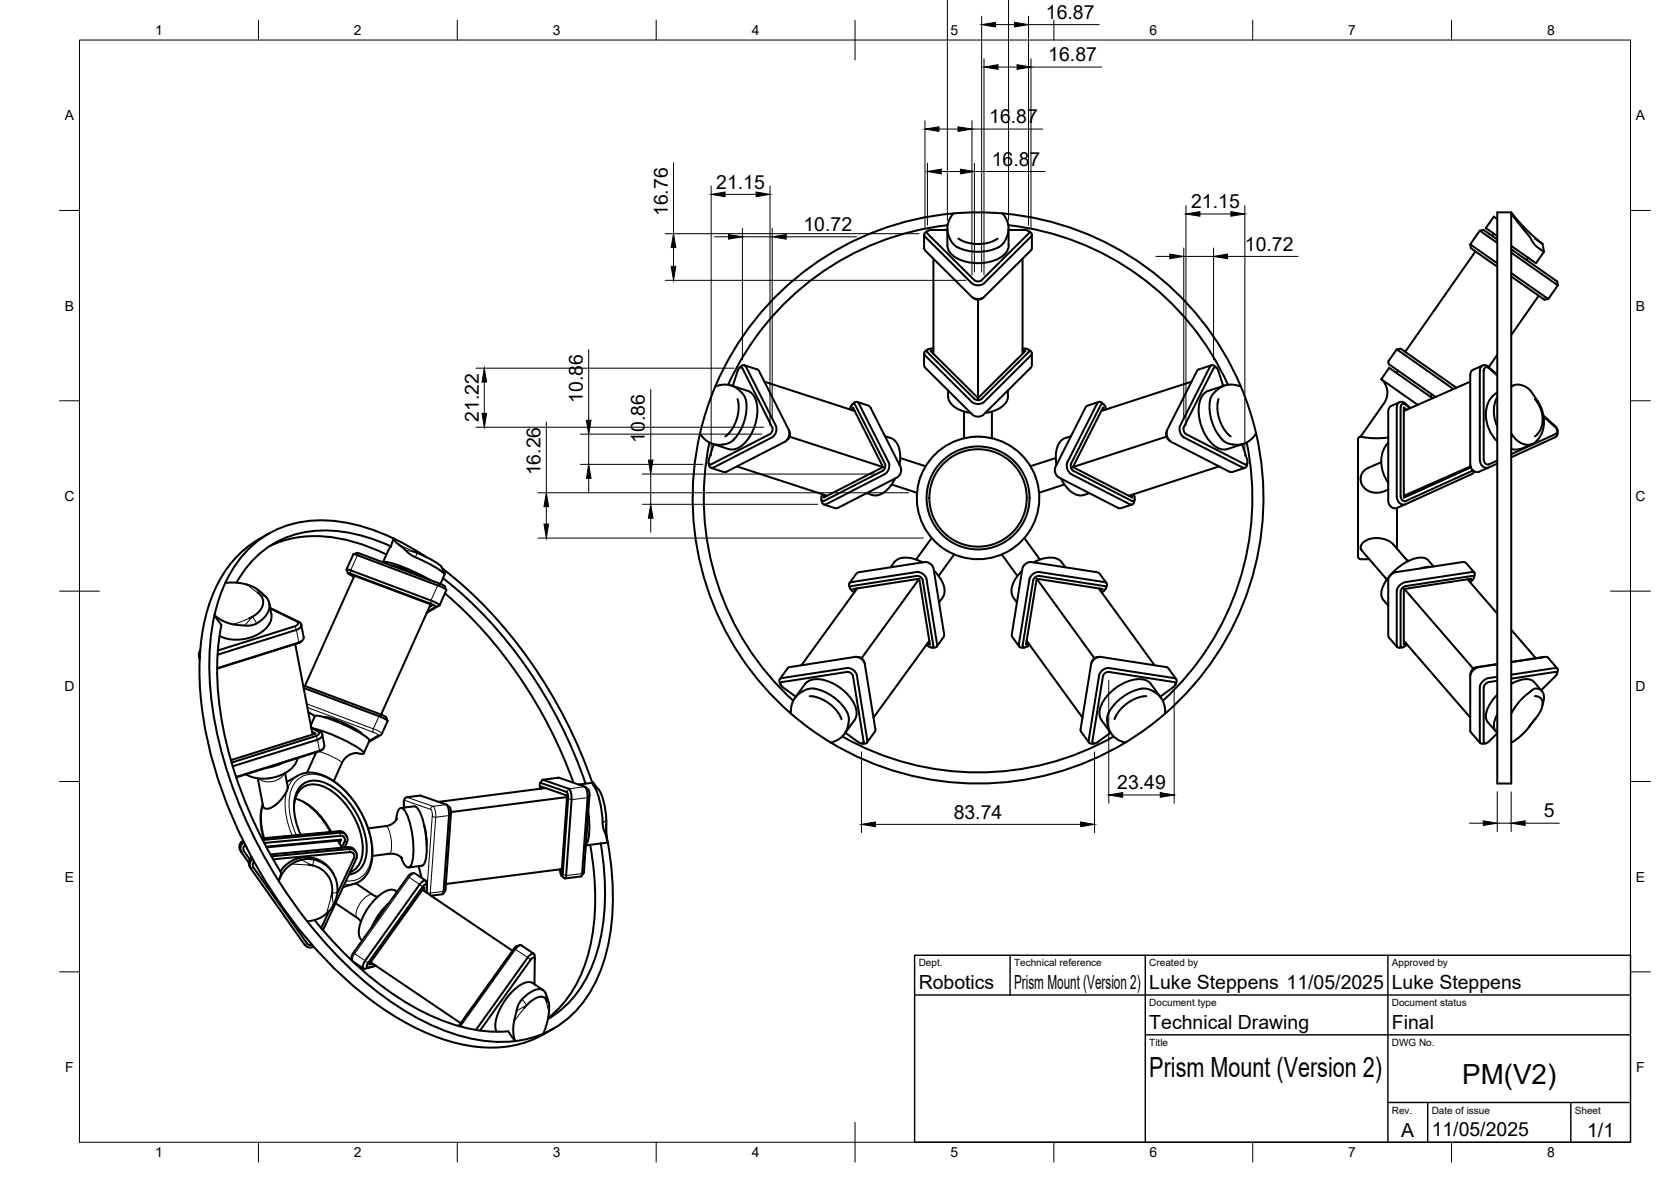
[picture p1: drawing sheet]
<svg xmlns="http://www.w3.org/2000/svg" width="420mm" height="297mm" viewBox="0 0 420 297" stroke-linecap="round" stroke-linejoin="round" font-family="sans-serif">
<!-- layer: Visible -->
<g fill="none" stroke="#000" stroke-width=".51">
<path d="M232.3 59v3.4M233.3 58l-.4 .3M238.2 57.8h-4.1l-.7 .2a.44 .44 0 0 0-.2 .7l11.8 11.7a1.55 1.55 0 0 0 1.8 0M238.2 57.4v4.3a4.3 4.3 0 0 0 3.2 3.6 11.8 11.8 0 0 0 10.7-1 3.4 3.4 0 0 0 1.5-2.6M238.3 56.6a69 69 0 0 0-55.2 40.1M239.7 53.6l-1.2 2.1-.3 1.4v.9l.4 1.4 .7 1.4 .7 .9 .8 .5M241 60a9.6 9.6 0 0 0 9.9 0M252.1 53.6l1.2 2.1 .3 2-.7 2.3-.5 1-.8 .8a11 11 0 0 1-9.9 .8l-.9-.5M253.6 56.6a69 69 0 0 1 55.2 40.1M253.6 57.8h4.1l.8 .2a.44 .44 0 0 1 .1 .7l-11.8 11.7M253.6 57.4v4.3M258.5 58l.5 .3"/>
<path d="M259 58.3l.4 .5-.2 .7-11.8 11.7a2.59 2.59 0 0 1-3 0l-11.8-11.7-.2-.7 .5-.5M259.5 59v3.4l-.3 .5-11.8 11.7a2.55 2.55 0 0 1-3 0l-11.8-11.7-.2-.5M372.1 58l-2.4 3.4 6.8 4.8M375.6 58.7l-.4 .6M376.5 55.1l-.9-.7-2 2.9 2.9 2M380 53.4h-3.5v143.5h3.5v-10.3M380 53.6v43.6M380 53.6l4.5 5.7 1.4 2.2 2.3 1.8M380 53.4v.2M380 53.4l3.7 4.2 4.2 3.7 .3 2M385.9 60l2 1.3M234.7 65v23.9"/>
<path d="M244.6 74.9a1.94 1.94 0 0 0 2.6 0M245.9 75.3v24.7M257.1 65v23.9M369.7 61.4l.2 1 6.6 4.6M371 63.2l-17.7 25.2M376.5 60.2l-3.4-2.4-1 .2 4.4 3M380 62.6l11.5 8.1 .2 1M380 63.5l11.7 8.2M380 68.6l9.3 6.5M380 69.5l8.3 5.8 1-.2 2.4-3.4M380 61.8l6.2 4.4 2-2.9M384.2 64.8l-.4 .5"/>
<path d="M386.9 74.3l-6.9 9.9M179.8 97.2l1.2-.4 1.3-.2 2 .4 1.2 .8 1 .9 1 1.6a11.3 11.3 0 0 1-3.9 10.9l-.9 .3-1.3 .2-2.2-.1-1.6-.9-1.6-1.8M183.9 96.9l4.1 1.3M184.2 97l1.3-3.9 .4-.7a.43 .43 0 0 1 .7 .1l7.6 14.8a1.52 1.52 0 0 1-.6 1.8M186.4 92.1l-.5 .3M186.4 92l.7-.2 .5 .4 7.5 14.8a2.53 2.53 0 0 1-.9 2.9M187.2 91.8l3.6 1.3 7.6 15M188 98.2a4.3 4.3 0 0 1 2.4 4.1 11.8 11.8 0 0 1-4.2 9.9 3.4 3.4 0 0 1-3 .7M192.2 95.9l22.7 7.4M232.3 88.8v3l.4 .7 11.8 11.7 1.2 .5 .8-.1 .8-.4 11.8-11.7 .4-.7v-3M232.6 89.3l11.8 11.7a2.53 2.53 0 0 0 3 0l11.8-11.7M232.9 88.1l-.5 .6 .2 .6"/>
<path d="M233.3 87.8l-.4 .3M234.7 87.6l-1.3 .2a.44 .44 0 0 0-.2 .7l11.8 11.8a1.55 1.55 0 0 0 1.8-.1M234.7 88.2h-.7l11.9 11.8M238.4 98.1v1.5M238.4 99.6a4.4 4.4 0 0 0 3.7 3.7l2.1 .5M253.4 98.1a4.4 4.4 0 0 1-3.6 5.2l-2.1 .5M257.1 87.6l1.4 .2a.44 .44 0 0 1 .1 .7l-11.8 11.8M257.1 88.2h.7l-11.9 11.8M258.5 87.8l.5 .3M259 88.1l.4 .6-.2 .6M299.6 95.9l-22.7 7.4M303.8 98.2a4.3 4.3 0 0 0-2.4 4.1 11.8 11.8 0 0 0 4.2 9.9 3.4 3.4 0 0 0 3 .7"/>
<path d="M304.6 91.8l-3.5 1.3-7.6 15M305.5 92.1l.4 .3M305.5 92l-.7-.2-.6 .4-7.5 14.8a2.57 2.57 0 0 0 1 2.9l14.8 7.6M307.6 97l-1.3-3.9-.4-.7a.44 .44 0 0 0-.7 .1l-7.6 14.9a1.54 1.54 0 0 0 .6 1.7M307.9 96.9l-4.1 1.3M312 97.2l-1.2-.4-1.3-.2-2.1 .5-1.5 1-.9 .9-.5 .8-.3 1M347.3 95.3l9.2 6.4M347.3 95.3l2-2.9 10.9 7.7M347.3 95.3a4.5 4.5 0 0 1 .7 6l-5.9 8.4 3.6 .4 3.4-.2M351.2 87.8l-2 2.8a1.37 1.37 0 0 0 1 1.6l10.8 7.6M351.5 93.1l-.4 .6M360.1 99.2l-.4 .5"/>
<path d="M366.2 97.4l-14-9.8-1 .2 14.3 10M369.7 95.9l-16.7 7.4M370.4 92.9a1.4 1.4 0 0 0-.7 1.3v22.5a1.83 1.83 0 0 0 2.1 1.9l4.7-2.1M372.1 93.1v22.5M372.8 91.8l-2.4 1.1M374.2 92.2l2.3 2M374.3 92.2a1.24 1.24 0 0 0-1.5-.3 1.24 1.24 0 0 0-.7 1.2M374.4 92.5l2.1 1.9M374.4 92.5a.74 .74 0 0 0-.9-.2 .74 .74 0 0 0-.4 .8v22.5l.2 .7a.88 .88 0 0 0 1.1 .4M376.5 89.2l-2.2 3.1M376.5 98.7a7 7 0 0 0-2.3 8.7l1.2 2.3 1.1 1.2M376.5 99.8a8.2 8.2 0 0 0 0 7.4"/>
<path d="M380 97.2l.7-.4 .9-.2 1.7 .4 1.5 1.2 1.3 1.7a11.8 11.8 0 0 1 2.1 6.6 5.9 5.9 0 0 1-2 4.5l-1.3 .7-.8 .1-1.2-.2-1.4-.9-1.5-1.8zM380.5 96.9l-.5 .2M176 108.9a71.8 71.8 0 0 0 22.9 70.4M178.2 116.3l.1 .6M178.3 116.9l.4 .6h.6M178.4 111.2a69 69 0 0 0 21.1 64.9M178.8 117.6l3.3 1M179.2 111.5l4 1.4M179.5 111.6l-1.3 3.9v.8a.44 .44 0 0 0 .6 .4M185.3 117.2l22.7 7.4M185.4 100.3a9.6 9.6 0 0 1-3 9.4M193.6 109.1l-14.8 7.6"/>
<path d="M194.1 109.9l-14.8 7.6M197.4 111l-14.8 7.6h-.5M198.4 108.1a2.53 2.53 0 0 1-1 2.9M198.5 108.4l.1 .6M198.5 109.7l23.5 7.7M198.6 109l-.2 1-.7 .8M213.9 102.3l-.2 .6M214.2 103.1l.2-.7 7.6 15M214.3 101.6a1.13 1.13 0 0 1 1.4-.5l7.8 15.1a2.52 2.52 0 0 1-1 2.9l-15.1 7.7a1.11 1.11 0 0 1-.9-1.3M215 101.7l7.5 14.9M215 101.7a.68 .68 0 0 0-.8-.1 .68 .68 0 0 0-.3 .7M215.5 101l2.8 .9 .5 .3 7.7 15.3-.1 1.4-.8 1.1-15 7.7h-.7l-2.7-.9"/>
<path d="M222 117.4l-14.9 7.7 .2-.7M222.5 109.6a4.4 4.4 0 0 1 3.9 5.1l-.2 2.1M222.5 116.6a1.51 1.51 0 0 1-.5 1.7l-14.8 7.6a.68 .68 0 0 1-.7-.4 .68 .68 0 0 1 .1-.7M226.4 115.1l6.3 2.1M231.5 119.7l-.2 .5a15.6 15.6 0 0 0 5 17M231.5 119.7a15.4 15.4 0 0 1 14.4-10 15.4 15.4 0 0 1 14.4 10M242.4 103.4v6.7M249.4 103.4v6.7M260.3 119.7l.2 .5a15.4 15.4 0 0 1-5.7 17.5 15.4 15.4 0 0 1-18.5-.5M265.5 115.1l-6.4 2.1M269.3 109.6a4.4 4.4 0 0 0-3.8 5.1l.2 2.1M269.3 116.6a1.54 1.54 0 0 0 .6 1.7l14.8 7.6a.68 .68 0 0 0 .7-.4 .68 .68 0 0 0-.2-.7l-.1-.6"/>
<path d="M269.8 117.4l14.9 7.7-.2-.7M276.3 101l-2.8 .9-.5 .3-7.7 15.3 .1 1.4 .9 1.1 14.9 7.7h.7l2.7-.9M276.8 101.7l-7.5 14.9M276.8 101.7a.68 .68 0 0 1 .8-.1 .68 .68 0 0 1 .4 .7M277.5 101.6a1.1 1.1 0 0 0-1.4-.5l-7.7 15.1a2.58 2.58 0 0 0 .9 2.9l15.2 7.7a1.08 1.08 0 0 0 .8-1.3M277.6 103.1l-.2-.7-7.6 15M277.9 102.3l.2 .6M293.2 109l.2 1 .7 .8M293.3 109.7l-23.5 7.7M293.3 108.4l-.1 .6M293.5 108.1a2.53 2.53 0 0 0 .9 2.9M294.4 111l15 7.6 3.6-1"/>
<path d="M298.2 109.1l14.8 7.6M304.2 100.8a11.1 11.1 0 0 0 3.7 10.2l1.2 .5 1 .2 1.1 .1 1.5-.2 1.9-1.2 1.2-1.5M306.4 100.3a9.6 9.6 0 0 0 3 9.4M306.5 117.2l-22.7 7.4M312.3 111.6l1.3 3.9 .1 .8a.44 .44 0 0 1-.7 .4M312.7 111.5l-4.1 1.4M313.5 111.2a69 69 0 0 1-21.1 64.9M313.5 116.9l-.4 .6h-.6M313.6 116.3l-.1 .6M315.8 108.9a71.8 71.8 0 0 1-22.8 70.4M315.8 108.9a71.8 71.8 0 0 0-69.9-55.5 71.8 71.8 0 0 0-69.9 55.5M342.1 109.7a1.38 1.38 0 0 0-.6 1.7v28.4"/>
<path d="M347.3 116.1l-3.5 1.6-.7 .5-.9 1.3v1.6l.7 1.4 .8 .7 1 .4 2.1 .2 2.3-.8M349.1 111.3a7.9 7.9 0 0 0 0 10M351.2 102.4v22.4a1.82 1.82 0 0 0 2.2 1.9M351.2 102.3a1.24 1.24 0 0 1 .7-1.2 1.24 1.24 0 0 1 1.5 .3l1.2 1.1M351.9 101.1l-2.2 1-.4 .4-.2 .8v22.6l.2 .8a1.57 1.57 0 0 0 2 .9l2-.9M352.2 102.3v22.5M352.2 102.3a.74 .74 0 0 1 .4-.8 .74 .74 0 0 1 .9 .2l1 .9M353.7 103l-.7-.6v22.7l16.8-7.7-1.1 .5-.2-.2M368.7 117.9l-15.7 7.1M369.7 117.2h.1M369.7 117.2l-16.7 7.4M370.4 118.2l-16.9 7.7a1.07 1.07 0 0 1-1.3-1.1"/>
<path d="M370.7 118.5l-.6 .6-16.7 7.6M372.1 115.6a1.82 1.82 0 0 0 2.2 1.9M376.5 115.7l-2.1 1M380 108.9v70.4M385.3 111.6a9.9 9.9 0 0 1-3.8 1.4l-1.5-.1M385.9 100.3a7.3 7.3 0 0 1 1.1 8.2l-1.1 1.2M388.1 104.4l2.9 2.6a1.83 1.83 0 0 1 0 2.9l-11 5M388.1 104.7l3 2.6 .4 .7a.89 .89 0 0 1-.4 1.1M391.1 109.1l-11.1 5M67.5 134.1a28.4 28.4 0 0 0-14.7 17.3 61.1 61.1 0 0 0-1.7 28.7 117.2 117.2 0 0 0 40 69.5 61.1 61.1 0 0 0 25.7 13 28.4 28.4 0 0 0 22.3-4.1M67.7 137.3a29.2 29.2 0 0 1 21.8-1l3.8 1.4 3.9 1.7M88.9 139.3l.9-.4 .6 .2 20.5 7.7 1 .6"/>
<path d="M89.9 139.5l-1.1-.2-1.7 3.8M89.9 139.5l20.2 7.6 1.5 .7 .6 .5M98.3 137.3l-.6 .9-1.4 3.1a10 10 0 0 1 5.4 1.3l3.4 1.5 3 1.7M98.3 137.3a35.7 35.7 0 0 0-23.9-3.1 24.3 24.3 0 0 0-14.9 12.2M99 135.3l-.7 2M99 135.3l.1 .5 .7 .6 3 2.7 1.6 .9M99 135.3a38.6 38.6 0 0 0-24.5-3.9 25.6 25.6 0 0 0-17.9 15.1M99 135.3l4 2.1 4.1 2.5M104.1 138.6l.6 .2a23.3 23.3 0 0 1 6.3 3.6M104.3 138.7l.6 .2M206.8 124.2l-.2 .6M224.2 121.8l6.3 2"/>
<path d="M225.1 120.2a6.4 6.4 0 0 1-5.1 4.3l-2.1-.6M234.3 135.2l-4 5.4M239.9 139.3l-3.9 5.4M251.9 139.3l3.9 5.4M257.6 135.2l3.9 5.4M266.7 120.2a6.4 6.4 0 0 0 5.2 4.3l2-.6M267.6 121.8l-6.3 2M341.5 139.8a.71 .71 0 0 0 .7 .7h2.1M351.3 127.6v10.3M53.9 154.6l1.8 2.4a73.7 73.7 0 0 0 2.8 35.4 115.1 115.1 0 0 0 12.3 27.1M53.9 154.6a73 73 0 0 0 2 34.9 117.4 117.4 0 0 0 38.5 59.3 58.2 58.2 0 0 0 26.8 12.7 32.1 32.1 0 0 0 8.4 .1M56.6 146.5l2.7-.1 3.2 .6 1.6 .7 2.1 1.7a3.8 3.8 0 0 1 0 6l-2.1 1.5-1 .3h-1.2l-2.5-.2-2-.4-2-1-1.5-1"/>
<path d="M56.6 146.5l-1.6 4.3-1.1 3.8M64.8 148.9a2.96 2.96 0 0 1 .2 5l-2.4 1.5M67.7 151.7a5.6 5.6 0 0 1-.1 5.3 10.5 10.5 0 0 1-12.4 2.8M67.9 152.8l7.3 3.5a.95 .95 0 0 1 .6 1 .95 .95 0 0 1-.8 .8l-20.3 6.4M68 152.9l6.6 3.3a.64 .64 0 0 1 .3 .7 .64 .64 0 0 1-.7 .4l-19.4 6.2M75.7 157l.7 3.1a1.34 1.34 0 0 1-1.2 1.4M87.1 143.1l.4 .9M87.2 143.1l1 .2M87.8 144.3l1.2 .7M88.1 144.2l20.2 7.5 1.3 .8M88.1 144.1l-.6-.1 .3 .3M88.2 143.3l20.2 7.6 1.5 .7 .6 .5"/>
<path d="M89 144.8l-.8-.5 20.6 7.8-.9 .5M89.1 144.7l-12.4 27.7M98.6 142.2l2.9 .7 4.4 2M98.6 142.2h.1M104.4 140a26.2 26.2 0 0 1 7.3 4.2M108.3 151.9l-12.5 27.7-19.6-7.4M109.6 152.5l-2.2 1.2M110.5 152.1l-3.2 1.9M111 142.5l.8 1.3v.5l-.1-.1M111.2 142.9a116.1 116.1 0 0 1 36.8 51.2l.9 2.6M111.4 145.3a112.5 112.5 0 0 1 35.8 51.6M111.8 144.3l-1.1 2.4"/>
<path d="M111.9 147.4l.3 .9M111.9 149.1a113.8 113.8 0 0 1 32.3 47.6M112.2 148.3l-1.7 3.8M213.6 146.6l1.7-2.4 .6-.4 16.7-2.6 .8 .2 .6 .3 .5 .6 .2 .6 2.7 16.5-.2 .7-1.7 2.4M214.1 146.3l16.4-2.6a2.53 2.53 0 0 1 2.5 1.8l2.6 16.5M214.1 146.3l-.4 .1a1.13 1.13 0 0 0 .1 1.6M214.8 148.9l-1-1a.44 .44 0 0 1 .3-.6l16.4-2.6a1.5 1.5 0 0 1 1.5 1.1l2.7 16.4M215.5 147.9l-14 19.3M231.1 145.4l2.7 16.6-.6-.4M231.1 145.4l-16.6 2.6 .6 .4M231.1 145.4l-14.5 20M231.9 141.3a6.4 6.4 0 0 0-6.6-.4l-1.4 1.7"/>
<path d="M234.8 143.4a6.4 6.4 0 0 1 2.5 6.2l-1.2 1.8M257 143.4a6.4 6.4 0 0 0-2.5 6.2l1.2 1.8M259.9 141.3a6.4 6.4 0 0 1 6.6-.4l1.4 1.7M260.7 145.4l16.6 2.6-.6 .4M260.7 145.4l-2.7 16.6 .6-.4M260.7 145.4l14.5 20M276.3 147.9l14 19.3M277 148.9l1-1a.41 .41 0 0 0 .1-.4 .41 .41 0 0 0-.4-.2l-16.4-2.6a1.52 1.52 0 0 0-1.5 1.1l-2.7 16.4M278 148a1.1 1.1 0 0 0 .1-1.6l-16.8-2.7a2.53 2.53 0 0 0-2.4 1.8l-2.7 16.5M278.2 146.6l-1.7-2.4-.6-.4-16.7-2.6-.8 .2-.6 .3-.5 .6-.2 .6-2.7 16.5 .2 .7 1.7 2.4M347.8 150.7l1.3 1.5M352.2 148.5v13.9"/>
<path d="M353.1 148l17.3 20M354.1 141l-3.9-4.3-1.2-.8-1.5-.6-1.9-.1-1.3 .3-1.2 .6-.9 1.1v.9l6.4 7.6-.4-.6M359.2 140.9l1.3 1.5M359.2 140.8a3.8 3.8 0 0 0-4.3-.2 13.4 13.4 0 0 0-7.4 7.5 2.71 2.71 0 0 0 .3 2.6M359.7 142.5h-.9l-1.5 .3M369 145.6l7.5 8.6M369.4 146l.5-.6-16.9 2.6v14l.5-.4M369.7 146.4l.9-1.2-.1-.5-17 2.6-.9 .5-.4 .7M370.6 145.1l.2-1-.3-.4h-.4l-16.7 2.6a2.89 2.89 0 0 0-2.2 2.1v13.9M370.7 143.9l-2.1-2.4-.8-.3-16.9 2.6-.9 .4-.6 .7-.3 .8v14l.2 .6 2 2.3M380 158.2l6.2 7.2M50 164.6l.2 1.1"/>
<path d="M50 164.2l.2 .8M50.3 163.3l-.3 .9M74.2 161.8l4.4 22.8M75.1 161.5l-20.5 6.4M75.8 161.2l-.7 .4-20.5 6.4M76.3 172.9l19 7.1 1.5 .7 .7 .5M77.5 179l1.7 .9M79.2 180a5.8 5.8 0 0 1 3.7 .7 36.3 36.3 0 0 1 9.7 4.9l.3 .5M95.8 179.6l1.2 .6 .5 1M196.5 170.4l-.3 .1a1.15 1.15 0 0 0 .1 1.6M198.6 167.6l-.5 .3-2.1 2.8M198.9 179.3v-1.2l.3-1.3 1-1.9 1.1-.9 1.3-.7 1.6-.3a11.2 11.2 0 0 1 9.2 7l-.1 2-.3 1.2-.6 1.2-1.5 1.3-2 .9"/>
<path d="M198.9 179.3l5.3 4.2 4.7 3.1M199.9 175.4l2.5-3.5a4.3 4.3 0 0 1 4.7-1 11.8 11.8 0 0 1 8.1 7.1 3.4 3.4 0 0 1-.3 2.9M200.1 175.1l-3.3-2.4-.5-.6a.41 .41 0 0 1 .3-.7l16.4-2.6a1.52 1.52 0 0 1 1.5 1.1l2.6 16.5M203.6 174.9a9.6 9.6 0 0 1 8 5.9M213 167.9l-16.5 2.5M213 167.9a2.53 2.53 0 0 1 2.4 1.7l2.7 16.5M215 165.1l-16.5 2.5M215 165.1a2.53 2.53 0 0 1 2.5 1.7M215.3 165.1a1.84 1.84 0 0 1 2.1 1.4M217.4 166.9l2.7 16.6-2.1 3.1M232.9 162.1l1.2 .6a.44 .44 0 0 0 .6-.5M233.7 161l-14.1 19.3"/>
<path d="M234.1 162.7l.6 .1M235.6 161.9l-.2 .7-.7 .2M256.2 161.9l.2 .7 .7 .2M257.7 162.7l-.6 .1M258.1 161l14.1 19.3M258.9 162.1l-1.2 .6a.44 .44 0 0 1-.6-.5M274.4 166.8a2.53 2.53 0 0 1 2.4-1.7l16.7 2.6 2.3 3M274.4 166.9l-2.7 16.6 2.1 3.1M276.5 165.1a1.87 1.87 0 0 0-2.1 1.4M278.8 167.9l16.8 2.6a1.13 1.13 0 0 1-.1 1.6M278.8 167.9a2.53 2.53 0 0 0-2.4 1.7l-2.7 16.5M288.2 174.9a9.6 9.6 0 0 0-8 5.9"/>
<path d="M291.7 175.1l3.3-2.4 .5-.6a.41 .41 0 0 0 .1-.4 .41 .41 0 0 0-.4-.3l-16.4-2.6a1.52 1.52 0 0 0-1.5 1.1l-2.6 16.5M291.9 175.4l-2.5-3.5a4.3 4.3 0 0 0-4.6-1 11.8 11.8 0 0 0-8.2 7.1 3.4 3.4 0 0 0 .4 2.9M292.9 179.3l-.1-1.9-.3-1-.8-1.4-.9-.8-1.6-.9-1.6-.3a11.3 11.3 0 0 0-9.2 7v1l.2 1.6 .8 1.8 1.5 1.3 2 .9M293 179.3l-4.4 3.6-5.7 3.7M351.2 162.3a.49 .49 0 0 0 .6 .5M352.6 162.7l-.8 .1M353 161l16.7 19.3M353.5 162.2l-.9 .5-.4-.3M353.8 161.9l-.3 .3M372.1 172.5v13.9M374.3 170.4a2.89 2.89 0 0 0-2.2 2.1M374.4 171.4l-.9 .5-.4 .8v13.8a.75 .75 0 0 0 1.3-.2"/>
<path d="M376.5 166.9l-4.7 .7a2.89 2.89 0 0 0-2.1 2.1v13.9l.1 .4M376.5 166.9l-5.6 .9-.9 .8-.3 1M376.5 171.1l-2.1 .3M376.5 170.1l-2.3 .3M376.5 174.6a8.5 8.5 0 0 0-2.9 5.7l.5 1.2 2 2.3M376.5 179.5l-.4 .8a3 3 0 0 0 .4 3.8M380 170.5l11.1-1.6 .4 .1v.4l-.4 .5-3.6 3.5M385.7 171.4a3.6 3.6 0 0 0-3.9-.4l-1.8 .9M385.7 171.4l2 2.3M385.9 174.9a1.82 1.82 0 0 1 1.9 2.6l-.7 1.6-1.2 1.7M387.8 177.5a4.4 4.4 0 0 0 .1-3.6 1.93 1.93 0 0 0-1.6-.9l-1 .3-2.3 1.9-1.4 1.6-1.6 2.5v7.3M388.7 165.1h-.8"/>
<path d="M389.2 165.2l-.6-.1-8.6 1.3M389.2 165.2l2.4 2.8M391.5 169.3l.2-1.1-.4-.3h-.3l-11 1.7M71 191.7l-2.1 .9-1.7 .3M71.7 194.3l.7 3.6-.2 .7-.8 1.5-1.4 1.5-1 .9-1.1 .6a1.1 1.1 0 0 1-1.8-.5l-1.3-7M72.1 196.5l3-1.7 1.2-.5 2-.2 2.2 .5 2.6 1.1 2.5 1.9 1.9 1.9 2.1 2.6 1.8 3.2 1.3 3.2 .7 3 .2 3.4-.3 2.4-.7 1.9-1.5 1.8-1.6 1M74.8 190.5a7.5 7.5 0 0 1-6.1 4.9 9.5 9.5 0 0 1-6.8-.8M78.3 182.8l2.2 1.1M78.3 183l1.6 .7a.64 .64 0 0 1 .3 .8 .64 .64 0 0 1-.7 .4l-21.3 6.8M78.5 183.9l.9 .4-21.4 6.7M78.8 183.1a39.2 39.2 0 0 1 12.3 5.6l.4 .6a1.81 1.81 0 0 1-1.9-.1M79.2 180l-1.1 2.3"/>
<path d="M79.5 189.1l-2.3 5.1M80.5 183.9a.95 .95 0 0 1 .6 1 .95 .95 0 0 1-.9 .8l-21.7 6.9M81 184.5l.6 3.1-.4 .7-.6 .4-21.2 6.7M81.5 180.2a20.5 20.5 0 0 1 8.2 3.2l1.4 1.1M89.8 189.2l-1.9 .5-1.3 1-.6 1.1-2.1 4.5M92.9 186.2l-1.4 3.1M97.5 181.2l-1.6 3.3-3.1 1.9M135.8 198.2h.1M135.8 198.2l-.1-1 .2-.5 6.6 2.3 .3 .6 .1 1-1.5 19.5-.2-.1-.2-.5M136.1 198.2l-.2-.6 6.7 2.3-1.4 19.5-.2-1M136.3 196l-.5 .8M136.5 195.9l4-.5 6.6 2.3a3.8 3.8 0 0 1 .6 2.7l-1.4 19.5-.2 .3-4 .6"/>
<path d="M136.5 195.9l-.2 .1M136.5 196l6.5 2.2M137.2 198l-26.9 3.5M143.1 198.2a4 4 0 0 1 .6 2.8l-1.5 19.6-.3 .1-.7-.6M147.2 197.7a2.04 2.04 0 0 1 1 2.2l-1.4 19.5M149.1 196.7l-3.6 .5M149.2 196.7l1.1 1.4a5.2 5.2 0 0 1 1.4 3.1 28.2 28.2 0 0 1 .8 6.9l.1 2.8M149.2 196.7l-.2 .1 .1 .3a13.8 13.8 0 0 1 2.3 7.4l.1 2.2M212.6 184.1l3.3 2.4M214.9 181l-2.6 3.4M217.2 186.3a.68 .68 0 0 1-.6 .6 .68 .68 0 0 1-.7-.4M218.1 186.1v.3a1.14 1.14 0 0 1-1.5 .4"/>
<path d="M273.7 186.1v.3a1.13 1.13 0 0 0 1.5 .4M276.9 181l2.6 3.4M279.3 184.1l-3.4 2.4-.7 .3a.44 .44 0 0 1-.5-.5M280 185.1a69 69 0 0 1-68.2 0M282.9 186.6a71.8 71.8 0 0 1-74 0M369.8 184l2.4 2.7M372.1 186.4a.49 .49 0 0 0 .6 .5M373.4 186.8l-.7 .1M376.5 184.3l-2.1 2.1M384.6 182.6l-2.6 2.6-2 1.4M386 180.6l.1-.1-1.5 2.1zM61.1 211.3l-.5 .4-.4 .7 .1 1 .3 .7"/>
<path d="M61.3 211.7a1.73 1.73 0 0 0-.6 2.5l1.8 2.5M61.3 213.9l1.5 2M61.7 212.4l-.5 .7 .2 .8M62.1 213.2v.1M63.1 218.3l13.5 19.1a1.74 1.74 0 0 0 2.3 .5M63.3 215.4a1.87 1.87 0 0 0-.3 2.8M63.5 215.9a1.73 1.73 0 0 0-.4 2.4M63.7 218l13.5 19.1M63.9 216.6a1.05 1.05 0 0 0-.2 1.4M66 211.1l19.5-1.8a1.72 1.72 0 0 1 1.7 2.4l-.6 1.3M66.1 202.1l-.5 1.9-.1 2.1 .2 2.2 .6 2.4M66.4 211.8l19.2-1.8a1.05 1.05 0 0 1 1 1.5l-.6 1.4"/>
<path d="M67 212.9l18-1.6 1 1.7M68.2 215.2l19.7-1.9a1.72 1.72 0 0 1 1.7 2.5l-8.4 18M68.6 215.9l19.4-1.8a1.05 1.05 0 0 1 1 1.5l-4.2 9.1M70.5 219a7.7 7.7 0 0 1 13.1 .2M70.8 219.5l-.7 2 1.1-2.4 2-1.9 2.4-1.1 2.3-.2a7.6 7.6 0 0 1 6.7 9.4l-1 2.5-1.7 2-2.4 1.3-2.3 .4M73.9 203a5.3 5.3 0 0 1 3.9-5.8 9.6 9.6 0 0 1 7.7 3.4 18.4 18.4 0 0 1 5.6 14.2 5.1 5.1 0 0 1-3.1 4.4M74.2 200.7a15.5 15.5 0 0 1 9 8.3M75.6 209.8a14.4 14.4 0 0 1-1.1-10.5 4.9 4.9 0 0 1 6.5-2.8 18.3 18.3 0 0 1 10.2 11.4 12.1 12.1 0 0 1-.1 9.7 4.5 4.5 0 0 1-3.4 2.2M76.4 201.6a19.4 19.4 0 0 1 6.7 7.5M77.6 217.4a6.2 6.2 0 0 1 5.7 8M83.6 219.2l.2 .4M85.4 211.9l.4-.9-18.9 1.8"/>
<path d="M85.5 211l-.3 .7M87.1 210.1l-.7-.9-1.1-.3-19.5 1.8M87.6 212.9l-19.6 1.8M87.6 212.9l1.1 .3 .8 1M93.6 215.1l5-.6 1.5 .4 1 .8M99.6 206.1a3.7 3.7 0 0 1 1.2-3 3.1 3.1 0 0 1 1.9 2.5 22.3 22.3 0 0 1 .8 11.4 .88 .88 0 0 1-.6 .9 .88 .88 0 0 1-1-.3l-1.1-2.2M99.8 205.7l-.8 1.1-1.2 .6-5.2 .8M100.8 203.1l3.3-.5a2.09 2.09 0 0 1 1.5 1.6 22.6 22.6 0 0 1 1.3 12.2l-.5 1-.3 .2-3.4 .4M101.7 203l-.2-1.5 .4-1 3.8-.6 6.5 2.3a3.8 3.8 0 0 1 .7 2.7l-1.4 19.1M105.3 217.7l.7 2.9M106.7 207.4l.5 2.9 .1 2.1M112.3 202.2a2.06 2.06 0 0 1 1.1 2.2"/>
<path d="M113.4 204.5l-1.4 19-.6 1.1M140.7 218.5l.3 1M141.3 218.4l-29.2 3.8M142.6 200.3l-29.2 3.8M146.7 219.4l-.5 .8M147.9 204.2a15.9 15.9 0 0 1-.3 7.7l-.3 .4M148.4 212.3a60.6 60.6 0 0 1-1.3 30.1 28.6 28.6 0 0 1-9.3 13.4M151 212l-3.7 .5M151.1 212a58.8 58.8 0 0 1-1.6 29.3 27.1 27.1 0 0 1-11.7 14.8M151.1 212h-.1M151.5 206.7l.1 1.2 .8 1.9 .4 2v-.3M152.6 210.3a71 71 0 0 1 .2 27.6 30.7 30.7 0 0 1-12.8 20.1l-3.4 1.8"/>
<path d="M152.8 211.8l-1.7 .2M70.2 226.8l.3 .6M70.3 227l1.3 1.7M77.2 237.1a1.05 1.05 0 0 0 1.3 .4M79.1 231.2a84.9 84.9 0 0 0 28.6 23.7 38.9 38.9 0 0 0 20.1 4.3l1.7 2.4M82.8 228.9l-2 4.4M84.4 227l5.7 3.9 .6 .7M89.5 222l-3.3 1M89.5 222l4.4 2.9 1.1 .5M97.9 226.9a16.3 16.3 0 0 0-4.4 6M99.8 224.1a2.66 2.66 0 0 0-3.5 .3 14.8 14.8 0 0 0-6.1 9.6 2.56 2.56 0 0 0 .9 2.4M106.2 223.6l22.6 15.3"/>
<path d="M106.3 222.8l-13.8 19.2-.3 .9 .3 .3 2-.5M106.3 222.8l.5-.5h.5v2.1M106.7 223.9v-.9l-13.9 19.4 .9-.2M107.1 221.3l-2.8-1.8h-.7l-.7 .4-14.1 19.6-.5 1.2 .2 .7 2.9 2M107.3 222.5v-.8a.41 .41 0 0 0-.6-.4l-1.2 1-13.7 19.1M111.5 224l-.2 .7-2.9 .4M129.3 238.4l-14 19.4M129.9 237.8l-.6 .5M130.7 237.5l-.8 .3M131.1 237.6a1.42 1.42 0 0 0-1.6 .9l-13.8 19.4M131.1 237.6l3.1 2.1M91.8 241.4l-.5 1.2a.6 .6 0 0 0 .2 .9l3-.8"/>
<path d="M93.2 241.8l22.6 15.3M131.3 251.1l-1.1 1.7-1 4.1-.1 2.5 .4 2.2M131.3 251.1a6.5 6.5 0 0 1 4.6-2.5 1.87 1.87 0 0 1 1.4 1.2l.7 2.3 .1 1.9-.6 3.3-.9 2.5M134.5 240.9l-.1-.8a.41 .41 0 0 0-.6-.4l-1.1 .9-13 18.2M134.5 240.9l-.1 6.4M134.5 240.9l-.4-.3-.7 .6-12.7 17.8M136.6 248.8l-2.6-1.7a3.9 3.9 0 0 0-4.2 1.2 14.4 14.4 0 0 0-5.3 9.8l.4 1.2M136.6 259.8a25.7 25.7 0 0 1-7 1.8M137.5 251.8l-.1-.3a1.61 1.61 0 0 0-2.6-.7l-1.5 1-1.5 1.5"/>
<circle cx="245.9" cy="125.1" r="12.9"/>
<circle cx="245.9" cy="125.1" r="12.2"/>
</g>
<!-- layer: Visible Narrow -->
<g fill="none" stroke="#000" stroke-width=".25">
<path d="M90.4 139.1l-.5 .4-1.7 3.8-.1 .9M100.2 136.8l3.9 1.8M101.9 138.2l3 .8-.5 1M62.1 146.9l2.7 2.1M62.6 155.4l-3.8 1.5M63.5 155l1.1 1.6M63.5 155l-2 2.2M64.6 148l.4 .7a2.49 2.49 0 0 0 1.8 1.3M74.2 157.4l.8 4.2M74.6 156.2l.6 .1M110.5 152.1l-.9 .4M110.6 146.7l-.5 .4-1.7 3.8-.1 .8"/>
<path d="M111.8 143.9l-.8-1.5 .7 1.8M50.3 164l-.3 .2M77.1 176.9l16.8 6.3 1.4-3.2 .5-.4M77.3 177.8l16.5 6.2 1.3 .7M77.5 179l1.7 .9M71.5 194.4a4.5 4.5 0 0 1-6.4 1.2M72.1 198.9a17.3 17.3 0 0 0 1.4 11.1M74.9 194.9l-1.7 1.5-.8 1.6M79.5 184.9l.8 3.6M79.9 183.8l.6 .1M80.1 188.9l1.7 .5a10.9 10.9 0 0 1 4.2 2.4M80.3 188.5l-21 6.6"/>
<path d="M80.4 188.5v.3M81.5 187.2a1.34 1.34 0 0 1-1.2 1.3M93.8 184l.1-.9 1.5 .7 .6 .6M95.8 184.7h-.7l-2.2 1.3M105.7 199.9l-3.3 .5 6.5 2.2 3.3-.4M140.5 195.4l-4 .6-.6 .7M147.1 197.7l-4.1 .5-.5 .8M148.2 199.9l-.5 .6-4 .5-.8-.4M149.1 196.7l1.5 1.8-1.3-1.1M61.1 211.3a1.74 1.74 0 0 0-.7 2.4M61.3 213.9l-.6 .3M63.7 218l-.6 .3"/>
<path d="M66.1 202.3a15.4 15.4 0 0 0 .4 8.3M73.3 217.1l4.3 .3M74.5 209.9a15.3 15.3 0 0 1-.9-12.3 5.5 5.5 0 0 1 7.1-2.7 20.5 20.5 0 0 1 11.4 12.2 15.3 15.3 0 0 1 .5 11.1 5.3 5.3 0 0 1-5.6 3.2M78.9 216l-.3 1.5-2.8-1.5M85.3 208.8h.1M85.3 208.9l1.1 .3 .5 .5M85.6 210l-.3-1.1-19.5 1.8M86.6 211.5l.6 .2M87.6 212.9l.3 .4 .1 .8M89 215.6l.6 .2M97 207.6a3.1 3.1 0 0 1 1.2 2.6l.2 3a1.47 1.47 0 0 1-.5 1.3M101.7 202.6l-.1 .1"/>
<path d="M101.7 202.6v.4M101.8 201.1l-.2 .5 .1 1M101.8 201.1l6.5 2.3M102.3 200.3h.1a.73 .73 0 0 0-.6 .8M104.5 219.6a1.39 1.39 0 0 0-1.6 .9l-.3-.2M105.3 217.7l.7 2.9M108.3 203.4a.58 .58 0 0 1 .7-.7l.5 1.4 .1 1.2h-.6l-.3-.3M108.3 203.4l.3 .6 .1 1M108.7 205l-1.4 19.1 .4 .3h.5M113.4 204.5l-.5 .4-3.3 .5-1.4 19M146.8 219l-.4 .5-4.1 .5-.8-.3M151.5 206.7l.9-.5-.2 3.2"/>
<path d="M152.5 207.1l.1 3.9M77.2 237.1l-.6 .3M83.3 225.4l-1.2 4.2M84.8 224.4h-1.3l.3 3.1M88.6 222.2l-2 .1M88.8 239.5l.4 .2-.6 1.2 .2 .7M90.2 221.6l-.9 .4M93.8 224.9a2.64 2.64 0 0 0-2.7 1.4l-1.3 2a2.27 2.27 0 0 0 .1 2.4M106.3 222.8l-3.4-2.3-13.7 19.2 3.3 2.3M107.3 224.1v.2M108.2 224.4l-.1 .5M112 223.5l-.5 .5-3.3 .4"/>
<path d="M129.3 238.4l4.1 2.8M92.5 243.2l-.7 .2M115.5 257.5l1.1 .7M131.3 251.1l1.1 1.5-2.5 1.4M131.8 253.4l-2.6 3.3M137.2 249.5v1a1.21 1.21 0 0 0 .7 1.4M137.5 251.8l.5 2.6"/>
</g>
<!-- layer: BORDER -->
<g fill="none" stroke="#000" stroke-width=".25">
<path d="M20 10.1h390v276.9h-390zM65 5.1v5M115 5.1v5M165 5.1v5M215 5.1v10M265 5.1v5M315 5.1v5M365 5.1v5M15 52.9h5M410 52.9h5M15 100.7h5M410 100.7h5"/>
<path d="M15 148.6h10M405 148.6h10M15 196.4h5M410 196.4h5M15 244.2h5M410 244.2h5M65 287v5M115 287v5M165 287v5M215 282.1v9.9M265 287v5M315 287v5"/>
<path d="M365 287v5"/>
</g>
<!-- layer: TITLEBLOCK -->
<path d="M230 240.1h180v46.9h-180zM230 250h180M254 240.1v9.9M288 240.1v46.9M349 240.1v46.9M288 260.1h122M349 277.1h61M359 277.1v9.9M395 277.1v9.9" fill="none" stroke="#000" stroke-width=".36"/>
<!-- layer: FD_Dimensions -->
<g fill="none" stroke="#000" stroke-width=".25">
<path d="M238.2 .1v55.3M246.8 4.1v64.3M247.4 14.8v54.3M250.3 6.2h4.8M250.9 16.9h4.8M253.6 .1v55.3M258.6 4.1v52.5M258.6 6.2h17.8M259.2 14.8v42.6M259.2 16.9h17.8M232.6 30.3v27.1M236.1 32.4h4.8"/>
<path d="M244.4 30.3v38.8M244.4 32.4h17.8M167.3 58.7h63.8M169.4 40.9v17.8M178.8 46.7v67.9M179.7 59.5h3.5M182.3 48.8h7.8M186.7 57.4v33M186.7 59.5h7.5M193.6 46.7v60.3M194.2 57.4v47.9M197.7 59.5h17.7"/>
<path d="M233.2 41v15.6M236.7 43.1h4.8M245 41v27.4M245 43.1h17.8M298.2 51.7v55.3M301.7 53.8h7.8M313 51.7v62.9M167.3 70.4h75.6M169.4 62.2v4.7M290.6 64.4h3.5M297.6 62.3v43M297.6 64.4h7.5"/>
<path d="M305.1 62.3v28.1M308.7 64.4h17.7M119.7 92.5h64.9M121.8 96v7.9M148 87.8v17.8M163.6 97.9v17.7M119.7 107.4h72.4M137.4 106.1v17.7M145.9 116.7h30.8M145.9 109.1h45.6M148 109.1v7.6M161.5 119.1h58.9"/>
<path d="M163.6 119.1v7.6M135.3 135.2h96.9M135.3 123.8h93.2M137.4 127.3v4.4M148 120.2v3.5M161.5 126.7h44.1M163.6 130.2v3.5M278.8 170.9v31M295.2 173.5v28.4M216.6 188.9v20.4M275.2 188.9v20.4M282.3 199.8h9.4"/>
<path d="M376.5 199v10M380 199v10M220.1 207.2h51.6M369.5 206.9h3.5M376.5 206.9h3.5M383.5 206.9h8.6"/>
</g>
<g fill="#000" stroke="#000" stroke-width=".25">
<path d="M246.8 6.2l3.5-.6v1.2zM247.4 16.9l3.5-.6v1.1zM255.1 5.6l3.5 .6-3.5 .6zM255.7 16.3l3.5 .6-3.5 .5zM232.6 32.4l3.5-.5v1.1zM240.9 31.9l3.5 .5-3.5 .6zM178.8 48.8l3.5-.5v1.1zM183.2 58.9l3.5 .6-3.5 .6zM190.1 48.3l3.5 .5-3.5 .6zM194.2 59.5l3.5-.6v1.2zM233.2 43.1l3.5-.6v1.2zM241.5 42.5l3.5 .6-3.5 .6z"/>
<path d="M298.2 53.8l3.5-.6v1.1zM309.5 53.2l3.5 .6-3.5 .5zM168.8 66.9h1.1l-.5 3.5zM169.4 58.7l.5 3.5h-1.1zM294.1 63.8l3.5 .6-3.5 .6zM305.1 64.4l3.6-.6v1.2zM121.8 92.5l.6 3.5h-1.2zM121.2 103.9h1.2l-.6 3.5zM147.4 105.6h1.2l-.6 3.5zM163 115.6h1.2l-.6 3.5zM136.8 131.7h1.1l-.5 3.5zM137.4 123.8l.5 3.5h-1.1z"/>
<path d="M148 116.7l.6 3.5h-1.2zM163.6 126.7l.6 3.5h-1.2zM278.8 199.8l3.5-.6v1.2zM291.7 199.2l3.5 .6-3.5 .6zM216.6 207.2l3.5-.6v1.1zM271.7 206.6l3.5 .6-3.5 .5zM373 206.3l3.5 .6-3.5 .5zM380 206.9l3.5-.6v1.1z"/>
</g>
<g font-size="7">
<text x="289" y="270.6">Prism Mount (Version 2)</text>
<text x="367.6" y="272.3">PM(V2)</text>
</g>
<g font-size="4.9">
<text x="263" y="4.7">16.87</text>
<text x="263.6" y="15.4">16.87</text>
<text x="248.8" y="31">16.87</text>
<text x="249.4" y="41.6">16.87</text>
<text x="180.1" y="47.4">21.15</text>
<text x="299.5" y="52.3">21.15</text>
<text x="167.9" y="54.3" transform="rotate(-90 167.9 54.3)">16.76</text>
<text x="202" y="58">10.72</text>
<text x="313" y="63">10.72</text>
<text x="146.6" y="101.2" transform="rotate(-90 146.6 101.2)">10.86</text>
<text x="120.4" y="106" transform="rotate(-90 120.4 106)">21.22</text>
<text x="162.2" y="111.3" transform="rotate(-90 162.2 111.3)">10.86</text>
<text x="135.9" y="119.5" transform="rotate(-90 135.9 119.5)">16.26</text>
<text x="280.9" y="198.3">23.49</text>
<text x="239.8" y="205.7">83.74</text>
<text x="388.2" y="205.4">5</text>
<text x="231" y="248.5">Robotics</text>
<text x="255" y="248.5">Prism Mount (Version 2)</text>
<text x="289" y="248.5">Luke Steppens 11/05/2025</text>
<text x="350" y="248.5">Luke Steppens</text>
<text x="289" y="258.6">Technical Drawing</text>
<text x="350" y="258.6">Final</text>
<text x="352.3" y="285.7">A</text>
<text x="360" y="285.5">11/05/2025</text>
<text x="399.1" y="285.7">1/1</text>
</g>
<g font-size="3.5">
<text x="39" y="8.8">1</text>
<text x="89" y="8.8">2</text>
<text x="139" y="8.8">3</text>
<text x="189" y="8.8">4</text>
<text x="239" y="8.8">5</text>
<text x="289" y="8.8">6</text>
<text x="339" y="8.8">7</text>
<text x="389" y="8.8">8</text>
<text x="16.3" y="30.2">A</text>
<text x="411.3" y="30.2">A</text>
<text x="16.3" y="78">B</text>
<text x="411.3" y="78">B</text>
<text x="16.2" y="125.9">C</text>
<text x="411.2" y="125.9">C</text>
<text x="16.2" y="173.7">D</text>
<text x="411.2" y="173.7">D</text>
<text x="16.3" y="221.6">E</text>
<text x="411.3" y="221.6">E</text>
<text x="16.4" y="269.4">F</text>
<text x="411.4" y="269.4">F</text>
<text x="39" y="290.8">1</text>
<text x="89" y="290.8">2</text>
<text x="139" y="290.8">3</text>
<text x="189" y="290.8">4</text>
<text x="239" y="290.8">5</text>
<text x="289" y="290.8">6</text>
<text x="339" y="290.8">7</text>
<text x="389" y="290.8">8</text>
</g>
<g font-size="2.5">
<text x="231" y="242.9">Dept.</text>
<text x="255" y="242.9">Technical reference</text>
<text x="289" y="242.9">Created by</text>
<text x="350" y="242.9">Approved by</text>
<text x="289" y="252.8">Document type</text>
<text x="350" y="252.8">Document status</text>
<text x="289" y="262.9">Title</text>
<text x="350" y="262.9">DWG No.</text>
<text x="350" y="279.9">Rev.</text>
<text x="360" y="279.9">Date of issue</text>
<text x="396" y="279.9">Sheet</text>
</g>
</svg>
